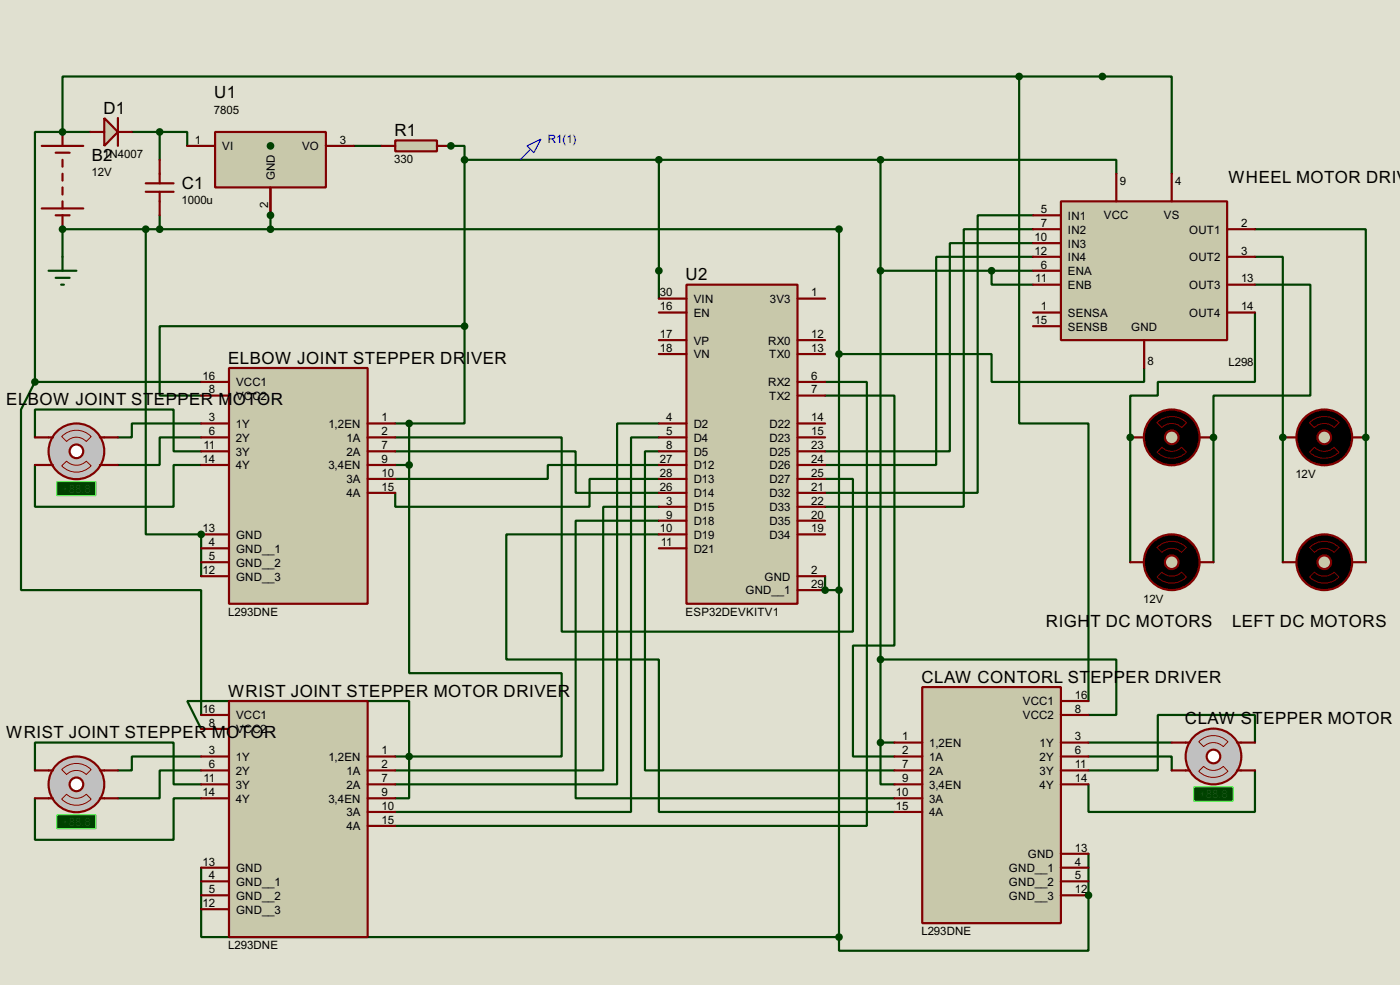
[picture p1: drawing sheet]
<svg xmlns="http://www.w3.org/2000/svg" width="256mm" height="180mm" viewBox="0 0 256 180" stroke-linecap="round" stroke-linejoin="round" font-family="sans-serif">
<path d="M0 0h256.5v180.3h-256.5z" fill="#e0e0d0"/>
<path d="M49.6 26.7v12.7" fill="none" stroke="#004000" stroke-width=".4"/>
<circle cx="49.6" cy="39.4" r=".2" fill="#004000"/>
<path d="M24.2 24.2h5.1M29.3 24.2h5v2.5M29.3 24.2v5.1M29.3 39.4v2.6h20.3v-2.6M64.8 26.7h5.1" fill="none" stroke="#004000" stroke-width=".4"/>
<g fill="#004000">
<circle cx="82.6" cy="26.7" r=".2"/>
<circle cx="11.5" cy="42" r=".2"/>
</g>
<path d="M11.5 42v5M120.7 49.6v5.1M151.2 105.5v2.5" fill="none" stroke="#004000" stroke-width=".4"/>
<circle cx="151.2" cy="108" r=".2" fill="#004000"/>
<path d="M11.5 24.2h5.1M82.6 26.7h2.5v2.6M85.1 29.3h10.2M85.1 29.3v30.4M85.1 59.7v17.8h-12.7M85.1 59.7h-55.8v12.7h7.6M72.4 80.1h30.5v35.5h53.4v-27.9h-5.1M72.4 82.6h33.1v7.6h15.2M120.7 85.1h-20.3v2.6h-28M120.7 87.7h-12.7v5.1h-35.6v-2.6" fill="none" stroke="#004000" stroke-width=".4"/>
<circle cx="11.5" cy="24.2" r=".2" fill="#004000"/>
<path d="M36.9 97.8v7.7" fill="none" stroke="#004000" stroke-width=".4"/>
<circle cx="36.9" cy="97.8" r=".2" fill="#004000"/>
<g fill="none" stroke="#004000" stroke-width=".4">
<path d="M11.5 24.2h-5.1v45.7M11.5 42h17.8M26.7 42v55.8h10.2M6.4 69.9l-2.5 5.1v33h33v22.9M6.4 69.9h30.5M36.9 77.5h-12.7v2.6h-2.6M75 77.5v7.6M120.7 77.5h-7.6v66.1h-40.7M151.2 69.9h7.6v81.3h-86.4M151.2 72.4h12.7v45.8h-7.6v20.3h7.6M6.4 80.1v-5.1h25.4v7.6h5.1M6.4 85.1v7.7h25.4v-7.7h5.1"/>
<path d="M36.9 80.1h-7.6v5h-7.7M72.4 85.1h2.6M75 85.1v38.1h27.9v15.3h-27.9M120.7 92.8h-10.2v48.2h-38.1M120.7 80.1h-5.1v68.5h-43.2M120.7 82.6h-2.5v58.4h45.7M120.7 95.3h-15.2v50.8h58.4M120.7 97.8h-27.9v22.9h27.9v27.9h43.2M151.2 108h2.5M36.9 138.5h-12.7v2.5h-2.6M36.9 133.4l-2.6-5.1h40.7v10.2M72.4 138.5h2.6"/>
<path d="M75 138.5v7.6h-2.6M199.4 138.5h15.3v2.5M199.4 135.9h15.3M229.9 135.9v-5h-17.8v10.1h-12.7M6.4 141v-5.1h25.4v7.7h5.1M6.4 146.1v7.6h25.4v-7.6h5.1M36.9 141h-7.6v5.1h-7.7M199.4 156.3v7.6M229.9 141v7.6h-30.5v-5"/>
</g>
<circle cx="199.4" cy="163.9" r=".2" fill="#004000"/>
<g fill="none" stroke="#004000" stroke-width=".4">
<path d="M186.7 14h28v17.8M186.7 14h-175.2v10.2M186.7 14v63.5h12.7v50.8M95.3 29.3h66M120.7 29.3v20.3M161.3 29.3h43.2v2.5M161.3 29.3v106.6M189.3 39.4h-10.2v50.8h-27.9M49.6 42h104.1v129.5M161.3 49.6h28M181.7 49.6v2.5h7.6M189.3 42h-12.7v50.8h-25.4"/>
<path d="M189.3 44.5h-15.3v38.1h-22.8M189.3 47h-17.8v38.1h-20.3M229.9 42h20.3v38.1M229.9 47h5.1v33.1M153.7 64.8h28v5.1h27.9v-2.5M161.3 135.9v7.7h2.6M161.3 120.7h43.2v10.2h-5.1M161.3 135.9h2.6M36.9 158.8v12.7h116.8M199.4 163.9v10.1h-45.7v-2.5"/>
</g>
<circle cx="250.2" cy="80.1" r=".2" fill="#004000"/>
<path d="M250.2 80.1v22.8" fill="none" stroke="#004000" stroke-width=".4"/>
<circle cx="235" cy="80.1" r=".2" fill="#004000"/>
<path d="M229.9 52.1h10.2v20.3h-17.8v7.7M229.9 57.2v12.7h-17.8v2.5h-5v7.7M235 80.1v22.8" fill="none" stroke="#004000" stroke-width=".4"/>
<circle cx="222.3" cy="80.1" r=".2" fill="#004000"/>
<path d="M222.3 80.1v22.8" fill="none" stroke="#004000" stroke-width=".4"/>
<circle cx="207.1" cy="80.1" r=".2" fill="#004000"/>
<path d="M207.1 80.1v22.8" fill="none" stroke="#004000" stroke-width=".4"/>
<path d="M7.7 26.7h7.6M7.7 38.2h7.6M10.2 28h2.6M10.2 39.4h2.6M11.5 24.2v2.5M11.5 29.3v1.2M11.5 31.8v1.3M11.5 34.3v1.3M11.5 36.9v1.3M11.5 39.4v2.6" fill="none" stroke="#800000" stroke-width=".4"/>
<path d="M39.4 24.2h20.3v10.1h-20.3z" fill="#c8c8aa" stroke="#800000" stroke-width=".4"/>
<path d="M34.3 26.7h5.1M49.6 34.3v5.1M59.7 26.7h5.1" fill="none" stroke="#800000" stroke-width=".4"/>
<g fill="#004000" stroke="#004000" stroke-width=".4">
<circle cx="49.5" cy="26.7" r=".5"/>
<circle cx="49.5" cy="39.4" r=".5"/>
</g>
<path d="M19.1 21.6l2.5 2.6-2.5 2.5z" fill="#c8c8aa" stroke="#800000" stroke-width=".4"/>
<path d="M16.6 24.2h2.5M21.6 21.6v5.1M21.6 24.2h2.6M26.7 33.6h5.1M26.7 35.1h5.1M29.3 29.3v4.3M29.3 35.1v4.3" fill="none" stroke="#800000" stroke-width=".4"/>
<g fill="#004000" stroke="#004000" stroke-width=".4">
<circle cx="29.2" cy="24.2" r=".5"/>
<circle cx="29.2" cy="42" r=".5"/>
</g>
<path d="M72.4 25.7h7.7v2h-7.7z" fill="#c8c8aa" stroke="#800000" stroke-width=".4"/>
<path d="M69.9 26.7h2.5M80.1 26.7h2.5" fill="none" stroke="#800000" stroke-width=".4"/>
<g fill="#004000" stroke="#004000" stroke-width=".4">
<circle cx="49.5" cy="42" r=".5"/>
<circle cx="82.6" cy="26.7" r=".5"/>
<circle cx="11.4" cy="42" r=".5"/>
</g>
<path d="M96.6 26.7l2.5-1.2-1.3 2.5zM97.1 27.5l-1.8 1.8" fill="none" stroke="#0000c0" stroke-width=".2"/>
<path d="M8.9 49.6h5.1M10.2 50.9h2.6M11.2 52.1h.5M11.5 47v2.6" fill="none" stroke="#004000" stroke-width=".4"/>
<path d="M125.8 52.1h20.3v58.4h-20.3z" fill-rule="evenodd" fill="#c8c8aa" stroke="#800000" stroke-width=".4"/>
<g fill="none" stroke="#800000" stroke-width=".4">
<path d="M120.7 54.7h5.1M120.7 57.2h5.1M146.1 54.7h5.1M120.7 77.5h5.1M120.7 62.3h5.1M120.7 64.8h5.1M146.1 77.5h5.1M146.1 62.3h5.1M146.1 69.9h5.1M146.1 64.8h5.1M146.1 72.4h5.1M120.7 85.1h5.1"/>
<path d="M120.7 87.7h5.1M120.7 90.2h5.1M120.7 92.8h5.1M120.7 95.3h5.1M120.7 97.8h5.1M120.7 80.1h5.1M120.7 82.6h5.1M146.1 85.1h5.1M146.1 87.7h5.1M146.1 90.2h5.1M146.1 92.8h5.1M146.1 95.3h5.1"/>
<path d="M146.1 97.8h5.1M146.1 80.1h5.1M146.1 82.6h5.1M120.7 100.4h5.1M146.1 105.5h5.1M146.1 108h5.1"/>
</g>
<g fill="#004000" stroke="#004000" stroke-width=".4">
<circle cx="120.7" cy="49.6" r=".5"/>
<circle cx="151.1" cy="108" r=".5"/>
</g>
<path d="M42 67.4h25.4v43.1h-25.4z" fill-rule="evenodd" fill="#c8c8aa" stroke="#800000" stroke-width=".4"/>
<g fill="none" stroke="#800000" stroke-width=".4">
<path d="M36.9 77.5h5.1M36.9 69.9h5.1M36.9 72.4h5.1M67.4 77.5h5M36.9 80.1h5.1M36.9 82.6h5.1M36.9 85.1h5.1M36.9 97.8h5.1M67.4 80.1h5M67.4 82.6h5M67.4 85.1h5M67.4 87.7h5"/>
<path d="M67.4 90.2h5M36.9 100.4h5.1M36.9 102.9h5.1M36.9 105.5h5.1"/>
</g>
<g fill="#004000" stroke="#004000" stroke-width=".4">
<circle cx="74.9" cy="77.5" r=".5"/>
<circle cx="85.1" cy="29.3" r=".5"/>
<circle cx="85.1" cy="59.7" r=".5"/>
<circle cx="11.4" cy="24.2" r=".5"/>
<circle cx="36.8" cy="97.8" r=".5"/>
<circle cx="26.7" cy="42" r=".5"/>
</g>
<circle cx="14" cy="82.6" r="5.1" fill="#c0c0c0" stroke="#800000" stroke-width=".4"/>
<circle cx="14" cy="82.6" r="1.25" fill="#feffff" stroke="#800000" stroke-width=".4"/>
<path d="M8.9 80.1h.8M8.9 85.1h.8M18.3 80.1h.8M18.3 85.1h.8" fill="none" stroke="#800000" stroke-width=".4"/>
<path d="M10.5 88.2h7.1v2.5h-7.1z" fill="#004000" stroke="#0f0" stroke-width=".2"/>
<path d="M11.3 79.9a3.7 3.7 0 0 1 5.4 0l-.9 .9a2.45 2.45 0 0 0-3.6 0zM11.3 85.3l.9-.9a2.54 2.54 0 0 0 3.6 0l.9 .9a3.7 3.7 0 0 1-5.4 0z" fill="none" stroke="#800000" stroke-width=".18"/>
<path d="M6.4 80.1h2.5M6.4 85.1h2.5M19.1 80.1h2.5M19.1 85.1h2.5" fill="none" stroke="#800000" stroke-width=".4"/>
<path d="M42 128.3h25.4v43.2h-25.4z" fill-rule="evenodd" fill="#c8c8aa" stroke="#800000" stroke-width=".4"/>
<g fill="none" stroke="#800000" stroke-width=".4">
<path d="M36.9 138.5h5.1M36.9 130.9h5.1M36.9 133.4h5.1M67.4 138.5h5M36.9 141h5.1M36.9 143.6h5.1M36.9 146.1h5.1M36.9 158.8h5.1M67.4 141h5M67.4 143.6h5M67.4 146.1h5M67.4 148.6h5"/>
<path d="M67.4 151.2h5M36.9 161.3h5.1M36.9 163.9h5.1M36.9 166.4h5.1"/>
</g>
<circle cx="14" cy="143.6" r="5.1" fill="#c0c0c0" stroke="#800000" stroke-width=".4"/>
<circle cx="14" cy="143.6" r="1.25" fill="#feffff" stroke="#800000" stroke-width=".4"/>
<path d="M8.9 141h.8M8.9 146.1h.8M18.3 141h.8M18.3 146.1h.8" fill="none" stroke="#800000" stroke-width=".4"/>
<path d="M10.5 149.2h7.1v2.5h-7.1z" fill="#004000" stroke="#0f0" stroke-width=".2"/>
<path d="M11.3 140.9a3.8 3.8 0 0 1 5.4 0l-.9 .9a2.54 2.54 0 0 0-3.6 0zM12.2 145.4a2.54 2.54 0 0 0 3.6 0l.9 .9a3.8 3.8 0 0 1-5.4 0z" fill="none" stroke="#800000" stroke-width=".18"/>
<path d="M6.4 141h2.5M6.4 146.1h2.5M19.1 141h2.5M19.1 146.1h2.5" fill="none" stroke="#800000" stroke-width=".4"/>
<g fill="#004000" stroke="#004000" stroke-width=".4">
<circle cx="74.9" cy="85.1" r=".5"/>
<circle cx="74.9" cy="138.5" r=".5"/>
<circle cx="6.4" cy="69.9" r=".5"/>
<circle cx="153.7" cy="108" r=".5"/>
</g>
<path d="M169 125.8h25.4v43.2h-25.4z" fill-rule="evenodd" fill="#c8c8aa" stroke="#800000" stroke-width=".4"/>
<g fill="none" stroke="#800000" stroke-width=".4">
<path d="M163.9 135.9h5.1M163.9 138.5h5.1M194.4 135.9h5M194.4 138.5h5M194.4 128.3h5M194.4 130.9h5M163.9 141h5.1M163.9 143.6h5.1M163.9 146.1h5.1M163.9 148.6h5.1M194.4 141h5M194.4 143.6h5"/>
<path d="M194.4 156.3h5M194.4 158.8h5M194.4 161.3h5M194.4 163.9h5"/>
</g>
<circle cx="222.3" cy="138.5" r="5.1" fill="#c0c0c0" stroke="#800000" stroke-width=".4"/>
<circle cx="222.3" cy="138.5" r="1.25" fill="#feffff" stroke="#800000" stroke-width=".4"/>
<path d="M217.2 135.9h.8M226.6 135.9h.8M217.2 141h.8M226.6 141h.8" fill="none" stroke="#800000" stroke-width=".4"/>
<path d="M218.7 144.1h7.2v2.5h-7.2z" fill="#004000" stroke="#0f0" stroke-width=".2"/>
<path d="M219.6 135.8a3.7 3.7 0 0 1 5.4 0l-.9 .9a2.54 2.54 0 0 0-3.6 0zM220.5 140.3a2.53 2.53 0 0 0 3.6 0l.9 .9a3.7 3.7 0 0 1-5.4 0z" fill="none" stroke="#800000" stroke-width=".18"/>
<path d="M214.7 135.9h2.5M227.4 135.9h2.5M214.7 141h2.5M227.4 141h2.5" fill="none" stroke="#800000" stroke-width=".4"/>
<g fill="#004000" stroke="#004000" stroke-width=".4">
<circle cx="199.4" cy="163.9" r=".5"/>
<circle cx="153.7" cy="171.5" r=".5"/>
<circle cx="161.3" cy="135.9" r=".5"/>
<circle cx="153.7" cy="42" r=".5"/>
<circle cx="161.3" cy="120.7" r=".5"/>
<circle cx="120.7" cy="29.3" r=".5"/>
</g>
<path d="M194.4 36.9h30.4v25.4h-30.4z" fill="#c8c8aa" stroke="#800000" stroke-width=".4"/>
<g fill="none" stroke="#800000" stroke-width=".4">
<path d="M189.3 39.4h5.1M204.5 31.8v5.1M214.7 31.8v5.1M189.3 42h5.1M189.3 49.6h5.1M189.3 47h5.1M189.3 52.1h5.1M189.3 57.2h5.1M189.3 44.5h5.1M189.3 59.7h5.1M224.8 42h5.1M224.8 47h5.1"/>
<path d="M224.8 52.1h5.1M224.8 57.2h5.1M209.6 62.3v5.1"/>
</g>
<g fill="#004000" stroke="#004000" stroke-width=".4">
<circle cx="181.6" cy="49.6" r=".5"/>
<circle cx="161.3" cy="49.6" r=".5"/>
<circle cx="161.3" cy="29.3" r=".5"/>
<circle cx="201.9" cy="14" r=".5"/>
<circle cx="153.7" cy="64.8" r=".5"/>
<circle cx="186.7" cy="14" r=".5"/>
</g>
<circle cx="214.6" cy="80.1" r="5.1" fill="#000" stroke="#800000" stroke-width=".4"/>
<path d="M212 77.4a3.8 3.8 0 0 1 5.4 0l-.9 .9a2.54 2.54 0 0 0-3.6 0zM212 82.8l.9-.9a2.54 2.54 0 0 0 3.6 0l.9 .9a3.8 3.8 0 0 1-5.4 0z" fill="none" stroke="#800000" stroke-width=".18"/>
<circle cx="214.6" cy="80.1" r="1.25" fill="#c8c8aa" stroke="#800000" stroke-width=".4"/>
<path d="M207.1 80.1h2.5M219.8 80.1h2.5" fill="none" stroke="#800000" stroke-width=".4"/>
<circle cx="242.6" cy="80.1" r="5.1" fill="#000" stroke="#800000" stroke-width=".4"/>
<path d="M239.9 77.4a3.8 3.8 0 0 1 5.4 0l-.9 .9a2.54 2.54 0 0 0-3.6 0zM239.9 82.8l.9-.9a2.54 2.54 0 0 0 3.6 0l.9 .9a3.8 3.8 0 0 1-5.4 0z" fill="none" stroke="#800000" stroke-width=".18"/>
<circle cx="242.6" cy="80.1" r="1.25" fill="#c8c8aa" stroke="#800000" stroke-width=".4"/>
<path d="M235 80.1h2.5M247.7 80.1h2.5" fill="none" stroke="#800000" stroke-width=".4"/>
<circle cx="214.6" cy="102.9" r="5.1" fill="#000" stroke="#800000" stroke-width=".4"/>
<path d="M212 100.2a3.8 3.8 0 0 1 5.4 0l-.9 .9a2.54 2.54 0 0 0-3.6 0zM212.9 104.7a2.54 2.54 0 0 0 3.6 0l.9 .9a3.8 3.8 0 0 1-5.4 0z" fill="none" stroke="#800000" stroke-width=".18"/>
<circle cx="214.6" cy="102.9" r="1.25" fill="#c8c8aa" stroke="#800000" stroke-width=".4"/>
<path d="M207.1 102.9h2.5M219.8 102.9h2.5" fill="none" stroke="#800000" stroke-width=".4"/>
<circle cx="242.6" cy="102.9" r="5.1" fill="#000" stroke="#800000" stroke-width=".4"/>
<path d="M239.9 105.6l.9-.9a2.54 2.54 0 0 0 3.6 0l.9 .9a3.8 3.8 0 0 1-5.4 0zM239.9 100.2a3.8 3.8 0 0 1 5.4 0l-.9 .9a2.54 2.54 0 0 0-3.6 0z" fill="none" stroke="#800000" stroke-width=".18"/>
<circle cx="242.6" cy="102.9" r="1.25" fill="#c8c8aa" stroke="#800000" stroke-width=".4"/>
<path d="M235 102.9h2.5M247.7 102.9h2.5" fill="none" stroke="#800000" stroke-width=".4"/>
<g fill="#004000" stroke="#004000" stroke-width=".4">
<circle cx="250.2" cy="80.1" r=".5"/>
<circle cx="235" cy="80.1" r=".5"/>
<circle cx="222.3" cy="80.1" r=".5"/>
<circle cx="207" cy="80.1" r=".5"/>
</g>
<g font-size="3.5">
<text x="39.3" y="18">U1</text>
<text x="19" y="20.8">D1</text>
<text x="16.8" y="29.4">B2</text>
<text x="72.3" y="24.9">R1</text>
<text x="33.3" y="34.5">C1</text>
<text x="225.1" y="33.5">WHEEL MOTOR DRIV</text>
<text x="125.6" y="51.3">U2</text>
<text x="41.8" y="66.6">ELBOW JOINT STEPPER DR</text>
<text x="85.4" y="66.6">IVER</text>
<text x="1.2" y="74.1">ELBOW JOINT STEPPER M</text>
<text x="42.7" y="74.1">OTOR</text>
<text x="191.6" y="114.7">RIGH</text>
<text x="199.8" y="114.7">T DC MOTORS</text>
<text x="225.7" y="114.7">LEFT DC MOTORS</text>
<text x="168.8" y="125">CLAW CONTORL ST</text>
<text x="199.8" y="125">EPPER DRIVER</text>
<text x="41.8" y="127.5">WRIST JOINT STEPPER MOTOR DRIVER</text>
<text x="1.2" y="135">WRIST JOINT STEPPER MOTOR</text>
<text x="217.1" y="132.5">CLAW STEPPER MOTOR</text>
</g>
<g font-size="2.4">
<text x="39.2" y="20.9">7805</text>
<text x="18.9" y="28.9">1N4007</text>
<text x="35.7" y="26.3">1</text>
<text x="40.7" y="27.5">VI</text>
<text x="55.3" y="27.5">VO</text>
<text x="62.3" y="26.3">3</text>
<text x="72.2" y="29.9">330</text>
<text x="16.8" y="32.3">12V</text>
<text x="50.4" y="33" transform="rotate(-90 50.4 33)">GND</text>
<text x="205.2" y="33.9">9</text>
<text x="215.3" y="33.9">4</text>
<text x="33.3" y="37.4">1000u</text>
<text x="49.2" y="38" transform="rotate(-90 49.2 38)">2</text>
<text x="190.7" y="39">5</text>
<text x="190.7" y="41.6">7</text>
<text x="195.6" y="40.2">IN1</text>
<text x="202.2" y="40.2">VCC</text>
<text x="213.2" y="40.2">VS</text>
<text x="227.4" y="41.6">2</text>
<text x="189.5" y="44.1">10</text>
<text x="189.5" y="46.6">12</text>
<text x="195.6" y="42.7">IN2</text>
<text x="195.6" y="45.3">IN3</text>
<text x="195.6" y="47.8">IN4</text>
<text x="217.8" y="42.7">OUT1</text>
<text x="217.8" y="47.8">OUT2</text>
<text x="227.4" y="46.6">3</text>
<text x="189.7" y="51.7">11</text>
<text x="190.7" y="49.2">6</text>
<text x="195.6" y="50.4">ENA</text>
<text x="195.6" y="52.9">ENB</text>
<text x="217.8" y="52.9">OUT3</text>
<text x="227.4" y="51.7">13</text>
<text x="120.9" y="56.8">16</text>
<text x="120.9" y="54.3">30</text>
<text x="127.1" y="58">EN</text>
<text x="127.1" y="55.4">VIN</text>
<text x="141.1" y="55.4">3V3</text>
<text x="148.6" y="54.3">1</text>
<text x="189.5" y="59.3">15</text>
<text x="190.7" y="56.8">1</text>
<text x="195.6" y="58">SENSA</text>
<text x="217.8" y="58">OUT4</text>
<text x="227.4" y="56.8">14</text>
<text x="120.9" y="64.4">18</text>
<text x="120.9" y="61.9">17</text>
<text x="127.1" y="65.6">VN</text>
<text x="127.1" y="63.1">VP</text>
<text x="140.7" y="63.1">RX0</text>
<text x="140.9" y="65.6">TX0</text>
<text x="148.6" y="61.9">12</text>
<text x="148.6" y="64.4">13</text>
<text x="195.6" y="60.5">SENSB</text>
<text x="207.2" y="60.6">GND</text>
<text x="37.1" y="69.5">16</text>
<text x="38.3" y="72">8</text>
<text x="43.2" y="70.7">VCC1</text>
<text x="140.7" y="70.7">RX2</text>
<text x="148.6" y="69.5">6</text>
<text x="148.6" y="72">7</text>
<text x="210.2" y="66.8">8</text>
<text x="225" y="67">L298</text>
<text x="38.3" y="77.1">3</text>
<text x="43.2" y="73.2">VCC2</text>
<text x="69.9" y="77.1">1</text>
<text x="122.1" y="77.1">4</text>
<text x="140.9" y="73.2">TX2</text>
<text x="148.6" y="77.1">14</text>
<text x="37.3" y="82.2">11</text>
<text x="38.3" y="79.7">6</text>
<text x="43.2" y="78.3">1Y</text>
<text x="43.2" y="80.8">2Y</text>
<text x="43.2" y="83.4">3Y</text>
<text x="60.2" y="78.3">1,2EN</text>
<text x="63.5" y="80.8">1A</text>
<text x="63.5" y="83.4">2A</text>
<text x="69.9" y="79.7">2</text>
<text x="69.9" y="82.2">7</text>
<text x="122.1" y="79.7">5</text>
<text x="122.1" y="82.2">8</text>
<text x="127.1" y="78.3">D2</text>
<text x="127.1" y="80.8">D4</text>
<text x="127.1" y="83.4">D5</text>
<text x="141" y="78.3">D22</text>
<text x="141" y="80.8">D23</text>
<text x="141" y="83.4">D25</text>
<text x="148.6" y="79.7">15</text>
<text x="148.6" y="82.2">23</text>
<text x="37.1" y="84.7">14</text>
<text x="43.2" y="85.9">4Y</text>
<text x="60.2" y="85.9">3,4EN</text>
<text x="63.5" y="88.5">3A</text>
<text x="69.9" y="84.7">9</text>
<text x="69.9" y="87.3">10</text>
<text x="69.9" y="89.8">15</text>
<text x="120.9" y="84.7">27</text>
<text x="120.9" y="87.3">28</text>
<text x="120.9" y="89.8">26</text>
<text x="127.1" y="85.9">D12</text>
<text x="127.1" y="88.5">D13</text>
<text x="141" y="85.9">D26</text>
<text x="141" y="88.5">D27</text>
<text x="148.6" y="84.7">24</text>
<text x="148.6" y="87.3">25</text>
<text x="148.6" y="89.8">21</text>
<text x="237.3" y="87.5">12V</text>
<text x="63.5" y="91">4A</text>
<text x="122.1" y="92.4">3</text>
<text x="122.1" y="94.9">9</text>
<text x="127.1" y="91">D14</text>
<text x="127.1" y="93.6">D15</text>
<text x="141" y="91">D32</text>
<text x="141" y="93.6">D33</text>
<text x="148.6" y="92.4">22</text>
<text x="148.6" y="94.9">20</text>
<text x="37.1" y="97.4">13</text>
<text x="38.3" y="100">4</text>
<text x="43.2" y="98.6">GND</text>
<text x="43.2" y="101.2">GND__1</text>
<text x="120.9" y="97.4">10</text>
<text x="121.1" y="100">11</text>
<text x="127.1" y="96.1">D18</text>
<text x="127.1" y="98.6">D19</text>
<text x="127.1" y="101.2">D21</text>
<text x="141" y="98.6">D34</text>
<text x="141" y="96.1">D35</text>
<text x="148.6" y="97.4">19</text>
<text x="37.1" y="105.1">12</text>
<text x="38.3" y="102.5">5</text>
<text x="43.2" y="103.7">GND__2</text>
<text x="43.2" y="106.3">GND__3</text>
<text x="140" y="106.3">GND</text>
<text x="148.6" y="105.1">2</text>
<text x="148.6" y="107.6">29</text>
<text x="41.8" y="112.7">L293DNE</text>
<text x="125.6" y="112.7">ESP32DEVKITV1</text>
<text x="136.6" y="108.8">GND__1</text>
<text x="209.4" y="110.3">12V</text>
<text x="37.1" y="130.5">16</text>
<text x="43.2" y="131.7">VCC1</text>
<text x="187.4" y="129.1">VCC1</text>
<text x="187.4" y="131.7">VCC2</text>
<text x="196.9" y="127.9">16</text>
<text x="196.9" y="130.5">8</text>
<text x="38.3" y="133">8</text>
<text x="43.2" y="134.2">VCC2</text>
<text x="165.3" y="135.5">1</text>
<text x="170.2" y="136.7">1,2EN</text>
<text x="190.5" y="136.7">1Y</text>
<text x="196.9" y="135.5">3</text>
<text x="37.3" y="143.2">11</text>
<text x="38.3" y="138.1">3</text>
<text x="38.3" y="140.6">6</text>
<text x="43.2" y="139.3">1Y</text>
<text x="43.2" y="141.8">2Y</text>
<text x="60.2" y="139.3">1,2EN</text>
<text x="63.5" y="141.8">1A</text>
<text x="69.9" y="138.1">1</text>
<text x="69.9" y="140.6">2</text>
<text x="69.9" y="143.2">7</text>
<text x="165.3" y="138.1">2</text>
<text x="165.3" y="140.6">7</text>
<text x="165.3" y="143.2">9</text>
<text x="170.2" y="139.3">1A</text>
<text x="170.2" y="141.8">2A</text>
<text x="190.5" y="139.3">2Y</text>
<text x="190.5" y="141.8">3Y</text>
<text x="196.9" y="138.1">6</text>
<text x="196.9" y="140.6">11</text>
<text x="196.9" y="143.2">14</text>
<text x="37.1" y="145.7">14</text>
<text x="43.2" y="144.4">3Y</text>
<text x="43.2" y="146.9">4Y</text>
<text x="60.2" y="146.9">3,4EN</text>
<text x="63.5" y="144.4">2A</text>
<text x="63.5" y="149.4">3A</text>
<text x="69.9" y="145.7">9</text>
<text x="69.9" y="148.2">10</text>
<text x="164.1" y="145.7">10</text>
<text x="164.1" y="148.2">15</text>
<text x="170.2" y="144.4">3,4EN</text>
<text x="170.2" y="146.9">3A</text>
<text x="170.2" y="149.4">4A</text>
<text x="190.5" y="144.4">4Y</text>
<text x="63.5" y="152">4A</text>
<text x="69.9" y="150.8">15</text>
<text x="196.9" y="155.9">13</text>
<text x="37.1" y="158.4">13</text>
<text x="38.3" y="160.9">4</text>
<text x="43.2" y="159.6">GND</text>
<text x="184.8" y="159.6">GND__1</text>
<text x="188.3" y="157.1">GND</text>
<text x="196.9" y="158.4">4</text>
<text x="196.9" y="160.9">5</text>
<text x="37.1" y="166">12</text>
<text x="38.3" y="163.5">5</text>
<text x="43.2" y="162.1">GND__1</text>
<text x="43.2" y="164.7">GND__2</text>
<text x="43.2" y="167.2">GND__3</text>
<text x="184.8" y="162.1">GND__2</text>
<text x="184.8" y="164.7">GND__3</text>
<text x="196.9" y="163.5">12</text>
<text x="41.8" y="173.7">L293DNE</text>
<text x="168.8" y="171.2">L293DNE</text>
</g>
<text font-size="2.4" fill="#0000c0" x="100.4" y="26.3">R1(1)</text>
<g font-size="2.4" fill="#008000">
<text x="11.4" y="90.3">+88.8</text>
<text x="219.7" y="146.1">+88.8</text>
<text x="11.4" y="151.2">+88.8</text>
</g>
</svg>
